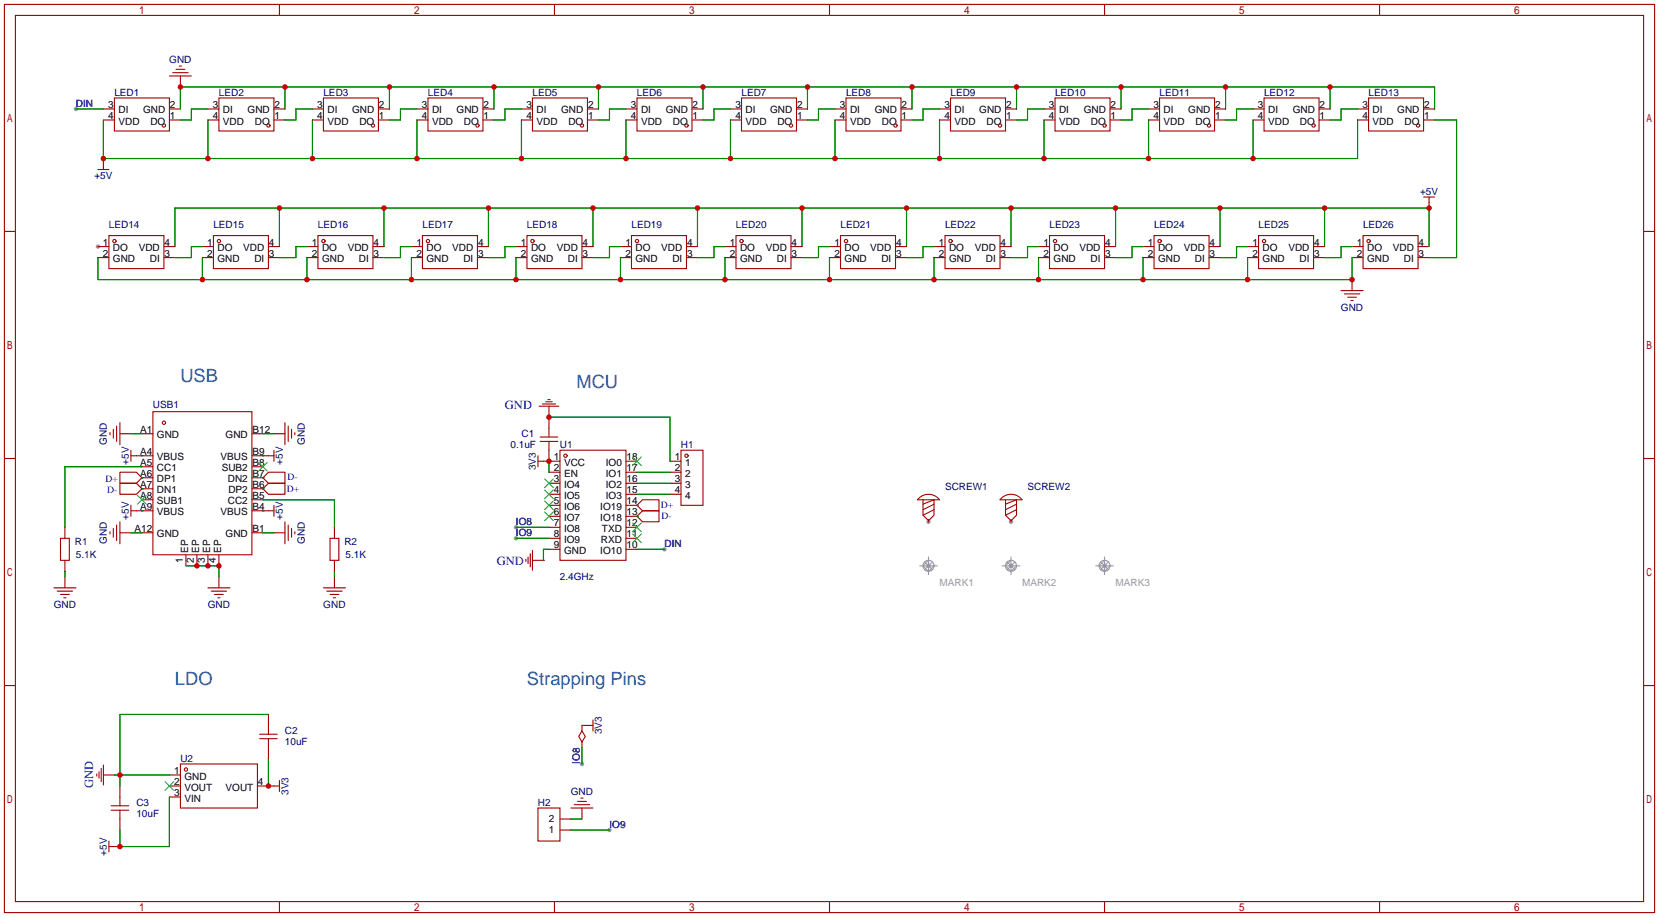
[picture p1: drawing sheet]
<svg xmlns="http://www.w3.org/2000/svg" width="383mm" height="212mm" viewBox="0 0 383 212" stroke-linecap="round" stroke-linejoin="round" font-family="sans-serif">
<g fill="#999">
<circle cx="22.6" cy="56.9" r=".51"/>
<circle cx="214.4" cy="120.4" r=".51"/>
<circle cx="233.4" cy="120.4" r=".51"/>
<circle cx="214.4" cy="130.6" r=".51"/>
<circle cx="233.4" cy="130.6" r=".51"/>
<circle cx="255" cy="130.6" r=".51"/>
<circle cx="17.5" cy="25.1" r=".51"/>
<circle cx="140.7" cy="191.5" r=".51"/>
<circle cx="134.4" cy="176.3" r=".51"/>
<circle cx="119.1" cy="121.7" r=".51"/>
<circle cx="119.1" cy="124.2" r=".51"/>
<circle cx="153.4" cy="126.7" r=".51"/>
</g>
<g fill="none" stroke="#a10000" stroke-width=".25">
<path d="M1 1h381v209.6h-381zM3.6 3.6h375.9v204.4h-375.9zM39.1 17.5h5.1M39.9 16.8h3.5M40.6 16h2.1M41.4 15.2h.5M41.7 17.5v2.6M64.5 1v2.6M128 1v2.6M191.5 1v2.6M255 1v2.6M318.5 1v2.6"/>
<path d="M22.6 39.1h2.5M23.9 27.7h2.5M23.9 25.1h2.5M23.9 36.6v2.5M26.4 22.6h12.7v7.6h-12.7zM39.1 27.7h2.6M39.1 25.1h2.6M48 27.7h2.5M48 25.1h2.5M50.5 22.6h12.7v7.6h-12.7zM63.2 27.7h2.6M63.2 25.1h2.6"/>
<path d="M72.1 27.7h2.6M72.1 25.1h2.6M74.7 22.6h12.7v7.6h-12.7zM87.4 27.7h2.5M87.4 25.1h2.5M96.3 27.7h2.5M96.3 25.1h2.5M98.8 22.6h12.7v7.6h-12.7zM111.5 27.7h2.5M111.5 25.1h2.5M120.4 27.7h2.5M120.4 25.1h2.5"/>
<path d="M122.9 22.6h12.7v7.6h-12.7zM135.6 27.7h2.6M135.6 25.1h2.6M144.5 27.7h2.6M144.5 25.1h2.6M147.1 22.6h12.7v7.6h-12.7zM159.8 27.7h2.5M159.8 25.1h2.5M168.7 27.7h2.5M168.7 25.1h2.5M171.2 22.6h12.7v7.6h-12.7zM183.9 27.7h2.5"/>
<path d="M183.9 25.1h2.5M192.8 27.7h2.5M192.8 25.1h2.5M195.3 22.6h12.7v7.6h-12.7zM208 27.7h2.6M208 25.1h2.6M216.9 27.7h2.6M216.9 25.1h2.6M219.5 22.6h12.7v7.6h-12.7zM232.2 27.7h2.5M232.2 25.1h2.5M241 27.7h2.6"/>
<path d="M241 25.1h2.6M243.6 22.6h12.7v7.6h-12.7zM256.3 27.7h2.5M256.3 25.1h2.5M265.2 27.7h2.5M265.2 25.1h2.5M267.7 22.6h12.7v7.6h-12.7zM280.4 27.7h2.6M280.4 25.1h2.6M289.3 27.7h2.5M289.3 25.1h2.5M291.8 22.6h12.7v7.6h-12.7z"/>
<path d="M304.5 27.7h2.6M304.5 25.1h2.6M313.4 27.7h2.6M313.4 25.1h2.6M316 22.6h12.7v7.6h-12.7zM328.7 27.7h2.5M328.7 25.1h2.5M1 53.4h2.6M22.6 56.9h2.5M22.6 59.4h2.5M25.1 54.4h12.7v7.6h-12.7zM37.8 56.9h2.6"/>
<path d="M37.8 59.4h2.6M46.7 56.9h2.6M46.7 59.4h2.6M49.3 54.4h12.7v7.6h-12.7zM62 56.9h2.5M62 59.4h2.5M70.9 56.9h2.5M70.9 59.4h2.5M73.4 54.4h12.7v7.6h-12.7zM86.1 56.9h2.5M86.1 59.4h2.5M95 56.9h2.5"/>
<path d="M95 59.4h2.5M97.5 54.4h12.7v7.6h-12.7zM110.2 56.9h2.6M110.2 59.4h2.6M119.1 56.9h2.6M119.1 59.4h2.6M121.7 54.4h12.7v7.6h-12.7zM134.4 56.9h2.5M134.4 59.4h2.5M143.3 56.9h2.5M143.3 59.4h2.5M145.8 54.4h12.7v7.6h-12.7z"/>
<path d="M158.5 56.9h2.5M158.5 59.4h2.5M167.4 56.9h2.5M167.4 59.4h2.5M169.9 54.4h12.7v7.6h-12.7zM182.6 56.9h2.6M182.6 59.4h2.6M191.5 56.9h2.6M191.5 59.4h2.6M194.1 54.4h12.7v7.6h-12.7zM206.8 56.9h2.5M206.8 59.4h2.5"/>
<path d="M215.6 56.9h2.6M215.6 59.4h2.6M218.2 54.4h12.7v7.6h-12.7zM230.9 56.9h2.5M230.9 59.4h2.5M239.8 56.9h2.5M239.8 59.4h2.5M242.3 54.4h12.7v7.6h-12.7zM255 56.9h2.6M255 59.4h2.6M263.9 56.9h2.5M263.9 59.4h2.5"/>
<path d="M266.4 54.4h12.7v7.6h-12.7zM279.1 56.9h2.6M279.1 59.4h2.6M288 56.9h2.6M288 59.4h2.6M290.6 54.4h12.7v7.6h-12.7zM303.3 56.9h2.5M303.3 59.4h2.5M312.2 56.9h2.5M312.2 59.4h2.5M314.7 54.4h12.7v7.6h-12.7zM327.4 56.9h2.5"/>
<path d="M327.4 59.4h2.5M328.7 45.5h2.5M329.9 45.5v2.5M379.5 53.4h2.5M309.6 67.1h5.1M310.4 67.8h3.5M311.1 68.6h2.1M311.9 69.3h.5M312.2 64.5v2.6M25.4 99.8v.5M26.2 99.1v2M26.9 98.3v3.6"/>
<path d="M27.7 97.5v5.1M35.3 95h22.9v33h-22.9zM65.8 97.5v5.1M66.5 98.3v3.6M67.3 99.1v2M68.1 99.8v.5M124.5 93.7h4.5M125.2 93.2h3.1M126 92.7h1.5M126.5 92.2h.5M126.7 96.3h.1M126.7 93.7v7.1"/>
<path d="M1 105.8h2.6M27.7 109h3.8l1.3 1.2-1.3 1.3h-3.8zM27.7 111.5h3.8l1.3 1.3-1.3 1.2h-3.8zM27.7 100.1h2.5M30.2 117.9h5.1M30.2 105.2h5.1M30.2 103.9v2.5M30.2 116.6v2.5M32.8 110.2h.1M32.8 112.8h.1M32.8 115.3h2.5M32.8 112.8h2.5"/>
<path d="M32.8 110.2h2.5M32.8 107.7h2.5M32.8 100.1h2.5M58.2 115.3h2.5M58.2 117.9h5M58.2 112.8h2.5M58.2 110.2h2.5M58.2 107.7h2.5M58.2 105.2h5M58.2 100.1h2.5M60.7 112.8h.1M60.7 110.2h.1"/>
<path d="M62 111.5h3.8v2.5h-3.8l-1.3-1.2zM62 109h3.8v2.5h-3.8l-1.3-1.3zM63.2 100.1h2.6M63.2 103.9v2.5M63.2 116.6v2.5M124.2 106.4h5.1M124.2 105.2v2.5M124.7 101.9h4.1M124.7 100.8h4.1M126.7 109h2.6M126.7 111.5h2.6M126.7 114h2.6"/>
<path d="M126.7 116.6h2.6M126.7 119.1h2.6M126.7 101.9v4.5M129.3 103.9h15.2v25.4h-15.2zM144.5 106.4h2.6M144.5 109h2.6M144.5 111.5h2.6M144.5 114h2.6M144.5 116.6h2.6M144.5 119.1h2.6M147.1 119.1l1.2-1.2h3.8v2.5h-3.8zM147.1 119.1h.1"/>
<path d="M147.1 116.6l1.2-1.3h3.8v2.6h-3.8zM147.1 116.6h.1M154.7 106.4h2.5M154.7 109h2.5M154.7 111.5h2.5M154.7 114h2.5M157.2 103.9h5.1v12.7h-5.1zM212.3 114.8a3.2 3.2 0 0 1 4.6 .5h-5.1zM213.1 115.3v3.6l1.3 1.2 1.2-1.2v-3.6l-2.5 1M214.4 119.9v.5M215.6 116.3l-2.5 1.3M215.6 117.6l-2.5 1.3"/>
<path d="M231.3 114.8a3.2 3.2 0 0 1 4.7 .5h-5.1zM232.2 115.3v3.6l1.2 1.2 1.3-1.2v-3.6l-2.5 1M233.4 119.9v.5M234.7 116.3l-2.5 1.3M234.7 117.6l-2.5 1.3M379.5 105.8h2.5M12.4 135.6h5.1M13.2 136.4h3.6M14 124.2h2v5.1h-2zM14 137.2h2M14.7 137.9h.5M15 121.7v2.5"/>
<path d="M15 129.3v2.5M15 133.1v2.5M25.4 122.7v.5M26.2 121.9v2.1M26.9 121.2v3.5M27.7 120.4v5.1M27.7 122.9h2.5M32.8 122.9h2.5M42.9 128v2.6M45.5 128v2.6M48 128v2.6M48 135.6h5.1"/>
<path d="M48.8 136.4h3.5M49.5 137.2h2.1M50.3 137.9h.5M50.5 128v2.6M50.5 133.1v2.5M58.2 122.9h2.5M63.2 122.9h2.6M65.8 120.4v5.1M66.5 121.2v3.5M67.3 121.9v2.1M68.1 122.7v.5M74.7 135.6h5.1"/>
<path d="M75.4 136.4h3.6M76.2 124.2h2v5.1h-2zM76.2 137.2h2M77 137.9h.5M77.2 121.7v2.5M77.2 129.3v2.5M77.2 133.1v2.5M121.4 129v.5M121.9 128.5v1.5M122.4 127.8v3M122.9 129.3h2.6M122.9 127v4.6"/>
<path d="M125.5 129.3h.1M126.7 121.7h2.6M126.7 124.2h2.6M126.7 126.7h2.6M144.5 121.7h2.6M144.5 124.2h2.6M144.5 126.7h2.6M1 158.2h2.6M379.5 158.2h2.5M22.4 178.6v.5M22.9 178.1v1.5M23.4 177.3v3"/>
<path d="M23.9 178.8h2.5M23.9 176.5v4.6M26.4 178.8h.1M39.1 178.8h2.6M41.7 176.3h17.7v10.1h-17.7zM59.9 170.4h4.1M59.9 169.4h4.1M62 164.8v4.6M62 170.4v4.6M134.4 168.7l.7 1.2-.7 1.3-.8-1.3zM134.4 171.2v1.3M136.9 167.4h-2.5v1.3"/>
<path d="M136.9 166.1v2.6M25.1 195.3h2.6M25.1 194.1v2.5M25.7 185.9h4M25.7 186.9h4M27.7 181.4v4.5M27.7 186.9v4.6M39.1 181.4h2.6M39.1 183.9h2.6M59.4 181.4h5.1M64.5 180.1v2.5M124.2 186.4h5.1v7.7h-5.1z"/>
<path d="M129.3 191.5h2.5M129.3 189h2.5M131.8 186.4h5.1M132.6 185.7h3.5M133.3 184.9h2.1M134.1 184.2h.5M134.4 186.4v2.6M64.5 208v2.6M128 208v2.6M191.5 208v2.6M255 208v2.6M318.5 208v2.6"/>
<circle cx="37.8" cy="29" r=".38"/>
<circle cx="62" cy="29" r=".38"/>
<circle cx="86.1" cy="29" r=".38"/>
<circle cx="110.2" cy="29" r=".38"/>
<circle cx="134.4" cy="29" r=".38"/>
<circle cx="158.5" cy="29" r=".38"/>
<circle cx="182.6" cy="29" r=".38"/>
<circle cx="206.8" cy="29" r=".38"/>
<circle cx="230.9" cy="29" r=".38"/>
<circle cx="255" cy="29" r=".38"/>
<circle cx="279.1" cy="29" r=".38"/>
<circle cx="303.3" cy="29" r=".38"/>
<circle cx="327.4" cy="29" r=".38"/>
<circle cx="26.4" cy="55.6" r=".38"/>
<circle cx="50.5" cy="55.6" r=".38"/>
<circle cx="74.7" cy="55.6" r=".38"/>
<circle cx="98.8" cy="55.6" r=".38"/>
<circle cx="122.9" cy="55.6" r=".38"/>
<circle cx="147.1" cy="55.6" r=".38"/>
<circle cx="171.2" cy="55.6" r=".38"/>
<circle cx="195.3" cy="55.6" r=".38"/>
<circle cx="219.5" cy="55.6" r=".38"/>
<circle cx="243.6" cy="55.6" r=".38"/>
<circle cx="267.7" cy="55.6" r=".38"/>
<circle cx="291.8" cy="55.6" r=".38"/>
<circle cx="316" cy="55.6" r=".38"/>
<circle cx="37.8" cy="97.5" r=".38"/>
<circle cx="130.6" cy="105.2" r=".38"/>
<circle cx="158.5" cy="105.2" r=".38"/>
<circle cx="42.9" cy="177.5" r=".38"/>
</g>
<g fill="none" stroke="#3c3" stroke-width=".25">
<path d="M31.7 114.3l2.1 2M33.8 114.3l-2.1 2M59.7 106.7l2 2M61.7 106.7l-2 2M125.7 110.5l2.1 2M125.7 113l2.1 2.1M125.7 115.6l2.1 2M125.7 118.1l2.1 2M127.8 110.5l-2.1 2M127.8 113l-2.1 2.1M127.8 115.6l-2.1 2M127.8 118.1l-2.1 2"/>
<path d="M146 105.4l2.1 2M148.1 105.4l-2.1 2M146 123.2l2.1 2M146 120.6l2.1 2.1M148.1 123.2l-2.1 2M148.1 120.6l-2.1 2.1M38.1 180.3l2 2.1M40.1 180.3l-2 2.1"/>
</g>
<g fill="none" stroke="#008700" stroke-width=".25">
<path d="M17.5 25.1h6.4M23.9 27.7v8.9h289.5v-8.9M41.7 25.1v-5h289.5v5M48 25.1h-3.8v2.6h-2.5M48 27.7v8.9M65.8 20.1v5M72.1 25.1h-3.8v2.6h-2.5M72.1 27.7v8.9M89.9 20.1v5M96.3 25.1h-3.8v2.6h-2.6M96.3 27.7v8.9M114 20.1v5"/>
<path d="M120.4 25.1h-3.8v2.6h-2.6M120.4 27.7v8.9M138.2 20.1v5M144.5 25.1h-3.8v2.6h-2.5M144.5 27.7v8.9M162.3 20.1v5M168.7 25.1h-3.9v2.6h-2.5M168.7 27.7v8.9M186.4 20.1v5M192.8 25.1h-3.8v2.6h-2.6M192.8 27.7v8.9M210.6 20.1v5"/>
<path d="M216.9 25.1h-3.8v2.6h-2.5M216.9 27.7v8.9M234.7 20.1v5M241 25.1h-3.8v2.6h-2.5M241 27.7v8.9M258.8 20.1v5M265.2 25.1h-3.8v2.6h-2.6M265.2 27.7v8.9M283 20.1v5M289.3 25.1h-3.8v2.6h-2.5M289.3 27.7v8.9M307.1 20.1v5"/>
<path d="M313.4 25.1h-3.8v2.6h-2.5M331.2 27.7h5.1v31.7h-6.4M22.6 59.4v5.1h289.6v-5.1M40.4 56.9v-8.9h289.5v8.9M46.7 56.9h-2.5v2.5h-3.8M46.7 59.4v5.1M64.5 48v8.9M70.9 56.9h-2.6v2.5h-3.8M70.9 59.4v5.1M88.6 48v8.9M95 56.9h-2.5v2.5h-3.9M95 59.4v5.1"/>
<path d="M112.8 48v8.9M119.1 56.9h-2.5v2.5h-3.8M119.1 59.4v5.1M136.9 48v8.9M143.3 56.9h-2.6v2.5h-3.8M143.3 59.4v5.1M161 48v8.9M167.4 56.9h-2.6v2.5h-3.8M167.4 59.4v5.1M185.2 48v8.9M191.5 56.9h-2.5v2.5h-3.8M191.5 59.4v5.1"/>
<path d="M209.3 48v8.9M215.6 56.9h-2.5v2.5h-3.8M215.6 59.4v5.1M233.4 48v8.9M239.8 56.9h-2.6v2.5h-3.8M239.8 59.4v5.1M257.6 48v8.9M263.9 56.9h-2.5v2.5h-3.8M263.9 59.4v5.1M281.7 48v8.9M288 56.9h-2.5v2.5h-3.8M288 59.4v5.1"/>
<path d="M305.8 48v8.9M312.2 56.9h-2.6v2.5h-3.8M126.7 96.3h28v10.1M30.2 100.1h2.6M32.8 110.2h.1M32.8 112.8h.1M32.8 105.2h.1M32.8 117.9h.1M32.8 107.7h-17.8v14M60.7 112.8h.1M60.7 110.2h.1M60.7 105.2h.1"/>
<path d="M60.7 117.9h.1M60.7 100.1h2.5M60.7 115.3h16.5v6.4M126.7 106.4v2.6M147.1 119.1h.1M147.1 116.6h.1M147.1 109h7.6M147.1 111.5h7.6M147.1 114h7.6M15 131.8v1.3M30.2 122.9h2.6M42.9 130.6h7.6v2.5"/>
<path d="M60.7 122.9h2.5M77.2 131.8v1.3M119.1 121.7h7.6M119.1 124.2h7.6M126.7 126.7h-1.2v2.6M147.1 126.7h6.3M26.4 178.8h12.7M62 175v6.4M62 164.8h-34.3v16.6M134.4 167.4h.1M134.4 172.5v3.8M39.1 183.9v11.4h-11.4v-3.8"/>
<path d="M131.8 191.5h8.9M131.8 189h2.6"/>
</g>
<g fill="none" stroke="#999" stroke-width=".25">
<path d="M212.3 130.6h4.1M214.4 128.5v4.1M231.4 130.6h4.1M233.4 128.5v4.1M253 130.6h4M255 128.5v4.1"/>
<circle cx="214.4" cy="130.6" r="1.27"/>
<circle cx="233.4" cy="130.6" r="1.27"/>
<circle cx="255" cy="130.6" r="1.27"/>
</g>
<path d="M213.5 129.7l1.8 1.8M214.4 129.3l-1.3 1.3 1.3 1.2 1.2-1.2M215.3 129.7l-1.8 1.8M232.5 129.7l1.8 1.8M233.4 129.3l-1.2 1.3 1.2 1.2 1.3-1.2M234.3 129.7l-1.8 1.8M254.1 129.7l1.8 1.8M255 129.3l-1.3 1.3 1.3 1.2 1.3-1.2M255.9 129.7l-1.8 1.8" fill="none" stroke="#999" stroke-width=".23"/>
<g fill="#c00">
<circle cx="62" cy="181.4" r=".63"/>
<circle cx="27.7" cy="178.8" r=".63"/>
<circle cx="27.7" cy="195.3" r=".63"/>
<circle cx="23.9" cy="36.6" r=".63"/>
<circle cx="48" cy="36.6" r=".63"/>
<circle cx="72.1" cy="36.6" r=".63"/>
<circle cx="96.3" cy="36.6" r=".63"/>
<circle cx="120.4" cy="36.6" r=".63"/>
<circle cx="144.5" cy="36.6" r=".63"/>
<circle cx="168.7" cy="36.6" r=".63"/>
<circle cx="192.8" cy="36.6" r=".63"/>
<circle cx="216.9" cy="36.6" r=".63"/>
<circle cx="241" cy="36.6" r=".63"/>
<circle cx="265.2" cy="36.6" r=".63"/>
<circle cx="289.3" cy="36.6" r=".63"/>
<circle cx="41.7" cy="20.1" r=".63"/>
<circle cx="65.8" cy="20.1" r=".63"/>
<circle cx="89.9" cy="20.1" r=".63"/>
<circle cx="114" cy="20.1" r=".63"/>
<circle cx="138.2" cy="20.1" r=".63"/>
<circle cx="162.3" cy="20.1" r=".63"/>
<circle cx="186.4" cy="20.1" r=".63"/>
<circle cx="210.6" cy="20.1" r=".63"/>
<circle cx="234.7" cy="20.1" r=".63"/>
<circle cx="258.8" cy="20.1" r=".63"/>
<circle cx="283" cy="20.1" r=".63"/>
<circle cx="307.1" cy="20.1" r=".63"/>
<circle cx="329.9" cy="48" r=".63"/>
<circle cx="305.8" cy="48" r=".63"/>
<circle cx="281.7" cy="48" r=".63"/>
<circle cx="257.6" cy="48" r=".63"/>
<circle cx="233.4" cy="48" r=".63"/>
<circle cx="209.3" cy="48" r=".63"/>
<circle cx="185.2" cy="48" r=".63"/>
<circle cx="161" cy="48" r=".63"/>
<circle cx="136.9" cy="48" r=".63"/>
<circle cx="112.8" cy="48" r=".63"/>
<circle cx="88.6" cy="48" r=".63"/>
<circle cx="64.5" cy="48" r=".63"/>
<circle cx="312.2" cy="64.5" r=".63"/>
<circle cx="288" cy="64.5" r=".63"/>
<circle cx="263.9" cy="64.5" r=".63"/>
<circle cx="239.8" cy="64.5" r=".63"/>
<circle cx="215.6" cy="64.5" r=".63"/>
<circle cx="191.5" cy="64.5" r=".63"/>
<circle cx="167.4" cy="64.5" r=".63"/>
<circle cx="143.3" cy="64.5" r=".63"/>
<circle cx="119.1" cy="64.5" r=".63"/>
<circle cx="95" cy="64.5" r=".63"/>
<circle cx="70.9" cy="64.5" r=".63"/>
<circle cx="46.7" cy="64.5" r=".63"/>
<circle cx="50.5" cy="130.6" r=".63"/>
<circle cx="48" cy="130.6" r=".63"/>
<circle cx="45.5" cy="130.6" r=".63"/>
<circle cx="126.7" cy="106.4" r=".63"/>
<circle cx="126.7" cy="96.3" r=".63"/>
</g>
<g font-size="4.2" fill="#06f">
<text x="41.7" y="88.2">USB</text>
<text x="133.1" y="89.5">MCU</text>
<text x="40.4" y="158.1">LDO</text>
<text x="121.7" y="158.1">Strapping Pins</text>
</g>
<g font-size="2.9" fill="#00f">
<text x="116.6" y="94.4">GND</text>
<text x="114.7" y="130.4">GND</text>
<text x="21.5" y="181.7" transform="rotate(-90 21.5 181.7)">GND</text>
</g>
<g font-size="2.3" fill="#000080">
<text x="39.1" y="14.5">GND</text>
<text x="26.4" y="22.1">LED1</text>
<text x="50.5" y="22.1">LED2</text>
<text x="74.7" y="22.1">LED3</text>
<text x="98.8" y="22.1">LED4</text>
<text x="122.9" y="22.1">LED5</text>
<text x="147.1" y="22.1">LED6</text>
<text x="171.2" y="22.1">LED7</text>
<text x="195.3" y="22.1">LED8</text>
<text x="219.5" y="22.1">LED9</text>
<text x="243.6" y="22.1">LED10</text>
<text x="267.7" y="22.1">LED11</text>
<text x="291.8" y="22.1">LED12</text>
<text x="316" y="22.1">LED13</text>
<text x="21.8" y="41.2">+5V</text>
<text x="327.9" y="45">+5V</text>
<text x="25.1" y="52.6">LED14</text>
<text x="49.3" y="52.6">LED15</text>
<text x="73.4" y="52.6">LED16</text>
<text x="97.5" y="52.6">LED17</text>
<text x="121.7" y="52.6">LED18</text>
<text x="145.8" y="52.6">LED19</text>
<text x="169.9" y="52.6">LED20</text>
<text x="194.1" y="52.6">LED21</text>
<text x="218.2" y="52.6">LED22</text>
<text x="242.3" y="52.6">LED23</text>
<text x="266.4" y="52.6">LED24</text>
<text x="290.6" y="52.6">LED25</text>
<text x="314.7" y="52.6">LED26</text>
<text x="309.6" y="71.7">GND</text>
<text x="35.3" y="94.2">USB1</text>
<text x="120.4" y="100.9">C1</text>
<text x="24.7" y="102.6" transform="rotate(-90 24.7 102.6)">GND</text>
<text x="29.8" y="107.2" transform="rotate(-90 29.8 107.2)">+5V</text>
<text x="65.3" y="107.2" transform="rotate(-90 65.3 107.2)">+5V</text>
<text x="70.4" y="102.6" transform="rotate(-90 70.4 102.6)">GND</text>
<text x="117.9" y="103.4">0.1uF</text>
<text x="129.3" y="103.4">U1</text>
<text x="157.2" y="103.4">H1</text>
<text x="123.7" y="108.5" transform="rotate(-90 123.7 108.5)">3V3</text>
<text x="218.2" y="113.1">SCREW1</text>
<text x="237.2" y="113.1">SCREW2</text>
<text x="29.8" y="119.9" transform="rotate(-90 29.8 119.9)">+5V</text>
<text x="65.3" y="119.9" transform="rotate(-90 65.3 119.9)">+5V</text>
<text x="17.3" y="125.8">R1</text>
<text x="24.7" y="125.5" transform="rotate(-90 24.7 125.5)">GND</text>
<text x="70.4" y="125.5" transform="rotate(-90 70.4 125.5)">GND</text>
<text x="79.5" y="125.8">R2</text>
<text x="17.5" y="128.8">5.1K</text>
<text x="79.8" y="128.8">5.1K</text>
<text x="129.3" y="133.9">2.4GHz</text>
<text x="12.4" y="140.3">GND</text>
<text x="48" y="140.3">GND</text>
<text x="74.7" y="140.3">GND</text>
<text x="65.8" y="169.5">C2</text>
<text x="65.8" y="172">10uF</text>
<text x="139" y="169.4" transform="rotate(-90 139 169.4)">3V3</text>
<text x="41.7" y="175.8">U2</text>
<text x="31.5" y="186">C3</text>
<text x="66.6" y="183.4" transform="rotate(-90 66.6 183.4)">3V3</text>
<text x="124.2" y="186">H2</text>
<text x="131.8" y="183.4">GND</text>
<text x="31.5" y="188.5">10uF</text>
<text x="24.7" y="197.4" transform="rotate(-90 24.7 197.4)">+5V</text>
</g>
<g font-size="2.3" fill="#00f">
<text x="17.5" y="24.7">DIN</text>
<text x="119.1" y="121.2">IO8</text>
<text x="119.1" y="123.7">IO9</text>
<text x="153.4" y="126.3">DIN</text>
<text x="133.9" y="176.3" transform="rotate(-90 133.9 176.3)">IO8</text>
<text x="140.7" y="191.1">IO9</text>
</g>
<g font-size="2.3">
<text x="25" y="24.9">3</text>
<text x="25" y="27.5">4</text>
<text x="27.4" y="26.2">DI</text>
<text x="27.4" y="28.7">VDD</text>
<text x="33" y="26.2">GND</text>
<text x="34.7" y="28.7">DO</text>
<text x="39.2" y="27.5">1</text>
<text x="39.2" y="24.9">2</text>
<text x="49.1" y="24.9">3</text>
<text x="49.1" y="27.5">4</text>
<text x="51.5" y="26.2">DI</text>
<text x="51.5" y="28.7">VDD</text>
<text x="57.2" y="26.2">GND</text>
<text x="58.8" y="28.7">DO</text>
<text x="63.4" y="27.5">1</text>
<text x="63.4" y="24.9">2</text>
<text x="73.3" y="24.9">3</text>
<text x="73.3" y="27.5">4</text>
<text x="75.6" y="26.2">DI</text>
<text x="75.6" y="28.7">VDD</text>
<text x="81.3" y="26.2">GND</text>
<text x="83" y="28.7">DO</text>
<text x="87.5" y="27.5">1</text>
<text x="87.5" y="24.9">2</text>
<text x="97.4" y="24.9">3</text>
<text x="97.4" y="27.5">4</text>
<text x="99.7" y="26.2">DI</text>
<text x="99.7" y="28.7">VDD</text>
<text x="105.4" y="26.2">GND</text>
<text x="107.1" y="28.7">DO</text>
<text x="111.6" y="27.5">1</text>
<text x="111.6" y="24.9">2</text>
<text x="121.5" y="24.9">3</text>
<text x="121.5" y="27.5">4</text>
<text x="123.9" y="26.2">DI</text>
<text x="123.9" y="28.7">VDD</text>
<text x="129.6" y="26.2">GND</text>
<text x="131.2" y="28.7">DO</text>
<text x="135.8" y="27.5">1</text>
<text x="135.8" y="24.9">2</text>
<text x="145.7" y="24.9">3</text>
<text x="145.7" y="27.5">4</text>
<text x="148" y="26.2">DI</text>
<text x="148" y="28.7">VDD</text>
<text x="153.7" y="26.2">GND</text>
<text x="155.4" y="28.7">DO</text>
<text x="159.9" y="27.5">1</text>
<text x="159.9" y="24.9">2</text>
<text x="169.8" y="24.9">3</text>
<text x="169.8" y="27.5">4</text>
<text x="172.1" y="26.2">DI</text>
<text x="172.1" y="28.7">VDD</text>
<text x="177.8" y="26.2">GND</text>
<text x="179.5" y="28.7">DO</text>
<text x="184" y="27.5">1</text>
<text x="184" y="24.9">2</text>
<text x="193.9" y="24.9">3</text>
<text x="193.9" y="27.5">4</text>
<text x="196.3" y="26.2">DI</text>
<text x="196.3" y="28.7">VDD</text>
<text x="202" y="26.2">GND</text>
<text x="203.6" y="28.7">DO</text>
<text x="208.2" y="27.5">1</text>
<text x="208.2" y="24.9">2</text>
<text x="218" y="24.9">3</text>
<text x="218" y="27.5">4</text>
<text x="220.4" y="26.2">DI</text>
<text x="220.4" y="28.7">VDD</text>
<text x="226.1" y="26.2">GND</text>
<text x="227.8" y="28.7">DO</text>
<text x="232.3" y="27.5">1</text>
<text x="232.3" y="24.9">2</text>
<text x="242.2" y="24.9">3</text>
<text x="242.2" y="27.5">4</text>
<text x="244.5" y="26.2">DI</text>
<text x="244.5" y="28.7">VDD</text>
<text x="250.2" y="26.2">GND</text>
<text x="251.9" y="28.7">DO</text>
<text x="256.4" y="27.5">1</text>
<text x="256.4" y="24.9">2</text>
<text x="266.3" y="24.9">3</text>
<text x="266.3" y="27.5">4</text>
<text x="268.7" y="26.2">DI</text>
<text x="268.7" y="28.7">VDD</text>
<text x="274.3" y="26.2">GND</text>
<text x="276" y="28.7">DO</text>
<text x="280.5" y="27.5">1</text>
<text x="280.5" y="24.9">2</text>
<text x="290.4" y="24.9">3</text>
<text x="290.4" y="27.5">4</text>
<text x="292.8" y="26.2">DI</text>
<text x="292.8" y="28.7">VDD</text>
<text x="298.5" y="26.2">GND</text>
<text x="300.1" y="28.7">DO</text>
<text x="304.7" y="27.5">1</text>
<text x="304.7" y="24.9">2</text>
<text x="314.6" y="24.9">3</text>
<text x="314.6" y="27.5">4</text>
<text x="316.9" y="26.2">DI</text>
<text x="316.9" y="28.7">VDD</text>
<text x="322.6" y="26.2">GND</text>
<text x="324.3" y="28.7">DO</text>
<text x="328.8" y="27.5">1</text>
<text x="328.8" y="24.9">2</text>
<text x="23.7" y="56.7">1</text>
<text x="23.7" y="59.2">2</text>
<text x="26.1" y="57.9">DO</text>
<text x="32" y="57.9">VDD</text>
<text x="38" y="59.2">3</text>
<text x="38" y="56.7">4</text>
<text x="47.9" y="56.7">1</text>
<text x="47.9" y="59.2">2</text>
<text x="50.2" y="57.9">DO</text>
<text x="56.2" y="57.9">VDD</text>
<text x="62.1" y="59.2">3</text>
<text x="62.1" y="56.7">4</text>
<text x="72" y="56.7">1</text>
<text x="72" y="59.2">2</text>
<text x="74.3" y="57.9">DO</text>
<text x="80.3" y="57.9">VDD</text>
<text x="86.2" y="59.2">3</text>
<text x="86.2" y="56.7">4</text>
<text x="96.1" y="56.7">1</text>
<text x="96.1" y="59.2">2</text>
<text x="98.5" y="57.9">DO</text>
<text x="104.4" y="57.9">VDD</text>
<text x="110.4" y="59.2">3</text>
<text x="110.4" y="56.7">4</text>
<text x="120.3" y="56.7">1</text>
<text x="120.3" y="59.2">2</text>
<text x="122.6" y="57.9">DO</text>
<text x="128.6" y="57.9">VDD</text>
<text x="134.5" y="59.2">3</text>
<text x="134.5" y="56.7">4</text>
<text x="144.4" y="56.7">1</text>
<text x="144.4" y="59.2">2</text>
<text x="146.7" y="57.9">DO</text>
<text x="152.7" y="57.9">VDD</text>
<text x="158.6" y="59.2">3</text>
<text x="158.6" y="56.7">4</text>
<text x="168.5" y="56.7">1</text>
<text x="168.5" y="59.2">2</text>
<text x="170.9" y="57.9">DO</text>
<text x="176.8" y="57.9">VDD</text>
<text x="182.8" y="59.2">3</text>
<text x="182.8" y="56.7">4</text>
<text x="192.6" y="56.7">1</text>
<text x="192.6" y="59.2">2</text>
<text x="195" y="57.9">DO</text>
<text x="200.9" y="57.9">VDD</text>
<text x="206.9" y="59.2">3</text>
<text x="206.9" y="56.7">4</text>
<text x="216.8" y="56.7">1</text>
<text x="216.8" y="59.2">2</text>
<text x="219.1" y="57.9">DO</text>
<text x="225.1" y="57.9">VDD</text>
<text x="231" y="59.2">3</text>
<text x="231" y="56.7">4</text>
<text x="240.9" y="56.7">1</text>
<text x="240.9" y="59.2">2</text>
<text x="243.3" y="57.9">DO</text>
<text x="249.2" y="57.9">VDD</text>
<text x="255.1" y="59.2">3</text>
<text x="255.1" y="56.7">4</text>
<text x="265" y="56.7">1</text>
<text x="265" y="59.2">2</text>
<text x="267.4" y="57.9">DO</text>
<text x="273.3" y="57.9">VDD</text>
<text x="279.3" y="59.2">3</text>
<text x="279.3" y="56.7">4</text>
<text x="289.2" y="56.7">1</text>
<text x="289.2" y="59.2">2</text>
<text x="291.5" y="57.9">DO</text>
<text x="297.5" y="57.9">VDD</text>
<text x="303.4" y="59.2">3</text>
<text x="303.4" y="56.7">4</text>
<text x="313.3" y="56.7">1</text>
<text x="313.3" y="59.2">2</text>
<text x="315.6" y="57.9">DO</text>
<text x="321.6" y="57.9">VDD</text>
<text x="327.5" y="59.2">3</text>
<text x="327.5" y="56.7">4</text>
<text x="26.1" y="60.5">GND</text>
<text x="34.6" y="60.5">DI</text>
<text x="50.2" y="60.5">GND</text>
<text x="58.7" y="60.5">DI</text>
<text x="74.3" y="60.5">GND</text>
<text x="82.9" y="60.5">DI</text>
<text x="98.5" y="60.5">GND</text>
<text x="107" y="60.5">DI</text>
<text x="122.6" y="60.5">GND</text>
<text x="131.1" y="60.5">DI</text>
<text x="146.7" y="60.5">GND</text>
<text x="155.2" y="60.5">DI</text>
<text x="170.9" y="60.5">GND</text>
<text x="179.4" y="60.5">DI</text>
<text x="195" y="60.5">GND</text>
<text x="203.5" y="60.5">DI</text>
<text x="219.1" y="60.5">GND</text>
<text x="227.6" y="60.5">DI</text>
<text x="243.3" y="60.5">GND</text>
<text x="251.8" y="60.5">DI</text>
<text x="267.4" y="60.5">GND</text>
<text x="275.9" y="60.5">DI</text>
<text x="291.5" y="60.5">GND</text>
<text x="300" y="60.5">DI</text>
<text x="315.6" y="60.5">GND</text>
<text x="324.2" y="60.5">DI</text>
<text x="32.4" y="99.8">A1</text>
<text x="36.2" y="101.1">GND</text>
<text x="52.1" y="101.1">GND</text>
<text x="58.3" y="99.8">B12</text>
<text x="32.4" y="107.5">A5</text>
<text x="32.4" y="104.9">A4</text>
<text x="36.2" y="106.2">VBUS</text>
<text x="50.9" y="106.2">VBUS</text>
<text x="58.3" y="104.9">B9</text>
<text x="58.3" y="107.5">B8</text>
<text x="127.9" y="106.2">1</text>
<text x="130.2" y="107.5">VCC</text>
<text x="139.9" y="107.5">IO0</text>
<text x="144.7" y="106.2">18</text>
<text x="155.8" y="106.2">1</text>
<text x="158.2" y="107.5">1</text>
<text x="32.4" y="112.5">A7</text>
<text x="32.4" y="110">A6</text>
<text x="36.2" y="113.8">DN1</text>
<text x="36.2" y="111.3">DP1</text>
<text x="36.2" y="108.7">CC1</text>
<text x="51.2" y="108.7">SUB2</text>
<text x="52.6" y="111.3">DN2</text>
<text x="52.7" y="113.8">DP2</text>
<text x="58.3" y="110">B7</text>
<text x="58.3" y="112.5">B6</text>
<text x="127.9" y="108.7">2</text>
<text x="127.9" y="111.3">3</text>
<text x="127.9" y="113.8">4</text>
<text x="130.2" y="110">EN</text>
<text x="130.2" y="112.5">IO4</text>
<text x="139.9" y="112.5">IO2</text>
<text x="139.9" y="110">IO1</text>
<text x="144.7" y="113.8">15</text>
<text x="144.7" y="111.3">16</text>
<text x="144.7" y="108.7">17</text>
<text x="155.8" y="108.7">2</text>
<text x="155.8" y="111.3">3</text>
<text x="155.8" y="113.8">4</text>
<text x="158.2" y="110">2</text>
<text x="158.2" y="112.5">3</text>
<text x="32.4" y="117.6">A9</text>
<text x="32.4" y="115.1">A8</text>
<text x="36.2" y="118.9">VBUS</text>
<text x="36.2" y="116.4">SUB1</text>
<text x="50.9" y="118.9">VBUS</text>
<text x="52.6" y="116.4">CC2</text>
<text x="58.3" y="115.1">B5</text>
<text x="58.3" y="117.6">B4</text>
<text x="127.9" y="116.4">5</text>
<text x="127.9" y="118.9">6</text>
<text x="130.2" y="115.1">IO5</text>
<text x="130.2" y="117.6">IO6</text>
<text x="138.6" y="117.6">IO19</text>
<text x="139.9" y="115.1">IO3</text>
<text x="144.7" y="118.9">13</text>
<text x="144.7" y="116.4">14</text>
<text x="158.2" y="115.1">4</text>
<text x="31.1" y="122.7">A12</text>
<text x="36.2" y="124">GND</text>
<text x="52.1" y="124">GND</text>
<text x="58.3" y="122.7">B1</text>
<text x="127.9" y="121.4">7</text>
<text x="127.9" y="124">8</text>
<text x="130.2" y="120.2">IO7</text>
<text x="130.2" y="122.7">IO8</text>
<text x="130.2" y="125.2">IO9</text>
<text x="138.6" y="120.2">IO18</text>
<text x="138.7" y="125.2">RXD</text>
<text x="139" y="122.7">TXD</text>
<text x="144.7" y="124">11</text>
<text x="144.7" y="121.4">12</text>
<text x="42.2" y="129.9" transform="rotate(-90 42.2 129.9)">1</text>
<text x="43.5" y="127.6" transform="rotate(-90 43.5 127.6)">EP</text>
<text x="44.7" y="129.9" transform="rotate(-90 44.7 129.9)">2</text>
<text x="46" y="127.6" transform="rotate(-90 46 127.6)">EP</text>
<text x="47.3" y="129.9" transform="rotate(-90 47.3 129.9)">3</text>
<text x="48.6" y="127.6" transform="rotate(-90 48.6 127.6)">EP</text>
<text x="49.8" y="129.9" transform="rotate(-90 49.8 129.9)">4</text>
<text x="51.1" y="127.6" transform="rotate(-90 51.1 127.6)">EP</text>
<text x="127.9" y="126.5">9</text>
<text x="130.2" y="127.8">GND</text>
<text x="138.6" y="127.8">IO10</text>
<text x="144.7" y="126.5">10</text>
<text x="40.2" y="178.6">1</text>
<text x="42.6" y="179.9">GND</text>
<text x="40.2" y="181.1">2</text>
<text x="40.2" y="183.7">3</text>
<text x="42.6" y="182.4">VOUT</text>
<text x="42.6" y="184.9">VIN</text>
<text x="52.1" y="182.4">VOUT</text>
<text x="59.6" y="181.1">4</text>
<text x="126.7" y="189.8">2</text>
<text x="126.7" y="192.3">1</text>
</g>
<g font-size="2.3" fill="#999">
<text x="216.9" y="135.2">MARK1</text>
<text x="236" y="135.2">MARK2</text>
<text x="257.6" y="135.2">MARK3</text>
</g>
<g font-size="2.2" fill="#00f">
<text x="24.4" y="111.1">D+</text>
<text x="24.8" y="113.8">D-</text>
<text x="66.2" y="113.4">D+</text>
<text x="66.4" y="110.8">D-</text>
<text x="152.6" y="117.2">D+</text>
<text x="152.7" y="119.7">D-</text>
</g>
</svg>
